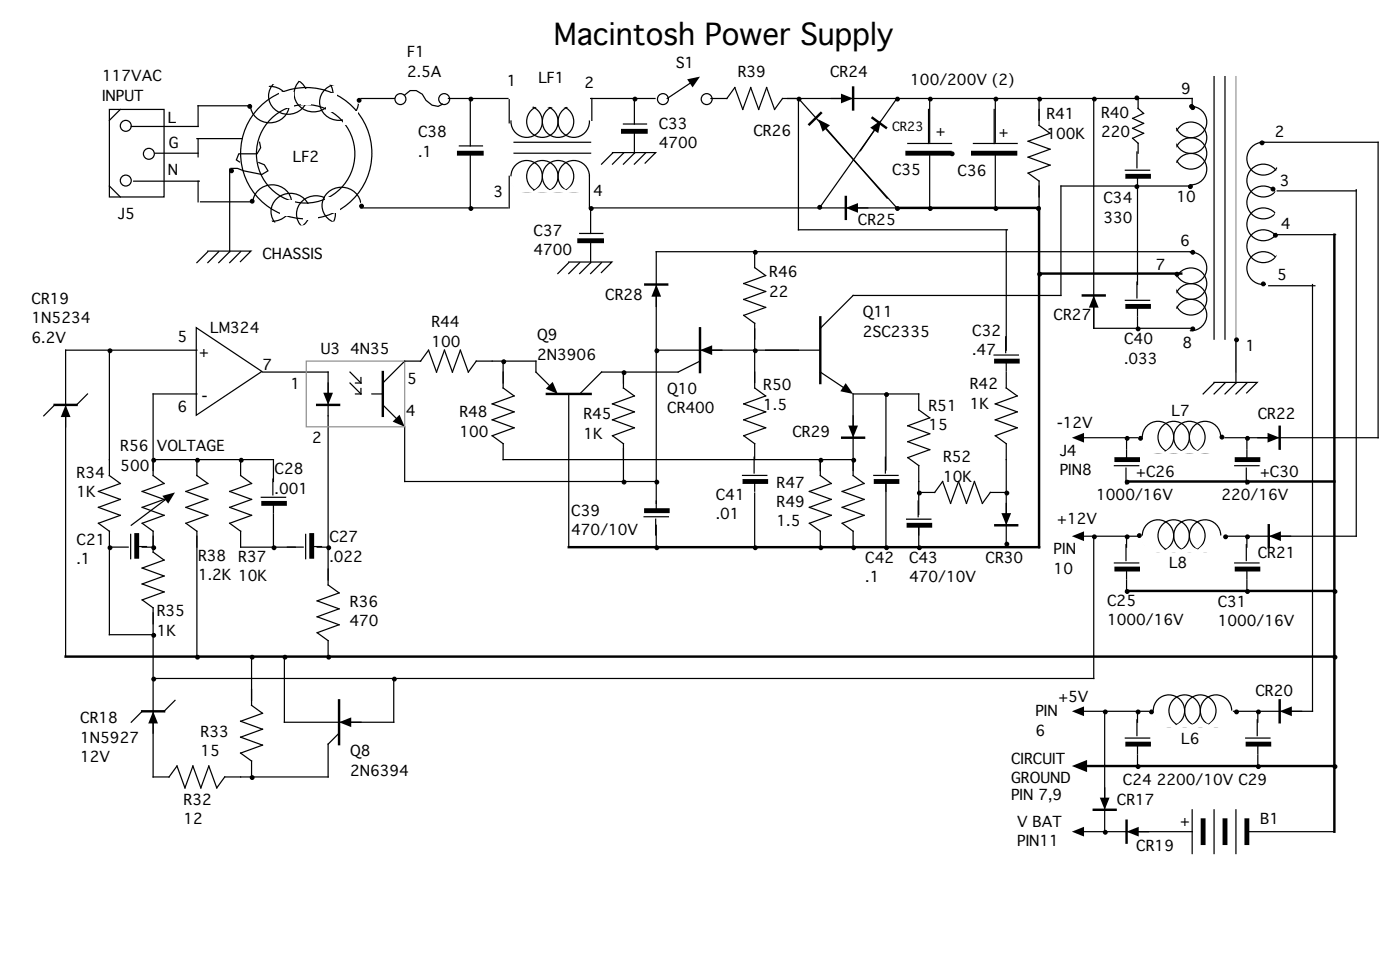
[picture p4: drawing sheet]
<svg xmlns="http://www.w3.org/2000/svg" width="406mm" height="279mm" viewBox="0 0 406 279" stroke-linecap="round" stroke-linejoin="round" font-family="sans-serif">
<path d="M266.7 142.9h4.6l2.3-3.2 2.3 6.3 2.3-6.3 2.4 6.3 2.3-6.3 2.3 6.3 2.3-3.1h4.6" fill="none" stroke="#000" stroke-width=".35"/>
<path d="M31.7 31.7h15.9v25.4h-15.9z" fill-rule="evenodd" fill="#fff" stroke="#000" stroke-width=".35"/>
<path d="M34.9 31.7l-3.2 3.2M31.7 54l3.2 3.1" fill="none" stroke="#000" stroke-width=".35"/>
<g fill="#fff" stroke="#000" stroke-width=".35">
<circle cx="36.5" cy="36.5" r="1.59"/>
<circle cx="36.5" cy="52.4" r="1.59"/>
<circle cx="43.2" cy="44.6" r="1.59"/>
<circle cx="88.9" cy="44.5" r="19.1"/>
<circle cx="88.7" cy="44.6" r="14.3"/>
</g>
<path d="M74.3 26.6a5.6 5.6 0 0 1 6.8-.9 5.6 5.6 0 0 1 2.6 6.3 5.7 5.7 0 0 1-6.6 3.5 5.7 5.7 0 0 1-4.4-6 5.2 5.2 0 0 1 1.6-2.9zM79.6 24.1a5.6 5.6 0 0 1 6.8-.8 5.6 5.6 0 0 1 2.6 6.2 5.7 5.7 0 0 1-6.6 3.5 5.7 5.7 0 0 1-4.4-6 5.2 5.2 0 0 1 1.6-2.9zM87 23.4a5.6 5.6 0 0 1 6.8-.8 5.6 5.6 0 0 1 2.6 6.2 5.7 5.7 0 0 1-6.6 3.5 5.7 5.7 0 0 1-4.4-6 5.2 5.2 0 0 1 1.6-2.9zM94.4 25.9a5.6 5.6 0 0 1 6.8-.9 5.6 5.6 0 0 1 2.6 6.3 5.7 5.7 0 0 1-6.6 3.5 5.7 5.7 0 0 1-4.3-6 5.2 5.2 0 0 1 1.5-2.9z" fill="none" stroke="#000" stroke-width=".35"/>
<path d="M70.7 27l8.9-5 11.6-1.7 12.7 4.9 1.8 6.4-7.5-6.7-11.6-1.4-5.6 1.4-2.5-.7-1.4 2.8-3.2 3.2-3.5 .3-.4 .7z" fill-rule="evenodd" fill="#fff"/>
<path d="M75 55.2a5.6 5.6 0 0 1 6.8-.9 5.6 5.6 0 0 1 2.6 6.3 5.7 5.7 0 0 1-6.6 3.5 5.7 5.7 0 0 1-4.3-6 5.2 5.2 0 0 1 1.5-2.9zM80.3 57.6a5.6 5.6 0 0 1 6.8-.8 5.6 5.6 0 0 1 2.6 6.3 5.7 5.7 0 0 1-6.6 3.4 5.7 5.7 0 0 1-4.4-6 5.2 5.2 0 0 1 1.6-2.9zM87.7 58.3a5.6 5.6 0 0 1 6.8-.8 5.6 5.6 0 0 1 2.6 6.3 5.7 5.7 0 0 1-6.6 3.5 5.7 5.7 0 0 1-4.3-6.1 5.2 5.2 0 0 1 1.5-2.9zM95.1 55.9a5.6 5.6 0 0 1 6.8-.9 5.6 5.6 0 0 1 2.6 6.3 5.7 5.7 0 0 1-6.6 3.5 5.7 5.7 0 0 1-4.3-6 5.2 5.2 0 0 1 1.5-2.9z" fill="none" stroke="#000" stroke-width=".35"/>
<path d="M70.7 57.7l.4 .7 3.5 .3 3.2 3.2 1.4 2.8 2.5-.7 5.6 1.4 11.7-1.4 7.4-6.7-1.8 6.4-12.7 4.9-11.6-1.7-8.9-5z" fill-rule="evenodd" fill="#fff"/>
<path d="M72.7 30.7h-15.2v6h-19.4M38.8 52.6h19.1M45.2 44.4h12.3M57.1 40.2h13.1M57.5 40.2v5.3M57.5 52.6v6M58.2 58.6h15.2" fill="none" stroke="#000" stroke-width=".35"/>
<g fill="#fff">
<path d="M99.7 32.3h4.2v3.9h-4.2z" fill-rule="evenodd"/>
<path d="M94.7 27h3.2v5.3h-3.2z" fill-rule="evenodd"/>
<path d="M87.3 25.9h2.8v4.6h-2.8z" fill-rule="evenodd"/>
<path d="M81 26.6h4.2v4.6h-4.2z" fill-rule="evenodd"/>
<path d="M94.4 57.3h4.2v4.6h-4.2z" fill-rule="evenodd"/>
<path d="M88 59.1h4.3v4.6h-4.3z" fill-rule="evenodd"/>
<path d="M81.3 58h4.2v4.6h-4.2z" fill-rule="evenodd"/>
</g>
<path d="M104.8 28.6h12.7M66.7 49v24l-3.2 3.2M75 47.1l1.7 .7 1.1 1.8-1.8 1-5.3-1-1.7-.7h-2.1M75.3 41.1l.4 1.8-1.1 1.7h-5.3l-.7 1.8 1.1 .7M60.1 72.8h12.7l-3.1 3.2M60.3 73l-3.2 3.2M63.5 73l-3.2 3.2M69.8 73l-3.1 3.2M104.8 60.3h42.7" fill="none" stroke="#000" stroke-width=".35"/>
<circle cx="104.2" cy="29.1" r=".53" fill="#000" stroke="#000" stroke-width=".35"/>
<g fill="#fff" stroke="#000" stroke-width=".35">
<circle cx="116.2" cy="28.8" r="1.59"/>
<circle cx="128.9" cy="28.8" r="1.59"/>
</g>
<g fill="#000" stroke="#000" stroke-width=".35">
<circle cx="72.5" cy="30.9" r=".53"/>
<circle cx="136.7" cy="28.8" r=".53"/>
<circle cx="67.2" cy="49.6" r=".53"/>
<circle cx="73.2" cy="58.4" r=".53"/>
<circle cx="105" cy="59.8" r=".53"/>
<circle cx="136.7" cy="60.5" r=".53"/>
</g>
<path d="M117.3 27.7l1.8-1.4h1.7l1.8 1 1 1.8 1.8 1.4 1.8 .4 1.4-.7M130.2 28.6h17.3M136.5 28.6v13.7M133.4 42.3h6.7M136.5 44.4v15.9" fill="none" stroke="#000" stroke-width=".35"/>
<path d="M133.3 44.4h6.4" fill="none" stroke="#000" stroke-width="1.4"/>
<circle cx="152.9" cy="35.3" r="4.6" fill="#fff" stroke="#000" stroke-width=".35"/>
<g fill="none" stroke="#000" stroke-width=".35">
<circle cx="157.4" cy="35.3" r="4.6"/>
<circle cx="162" cy="35.3" r="4.6"/>
<circle cx="166.5" cy="35.3" r="4.6"/>
</g>
<path d="M150.1 30.2h20.3l1.2 4.8-2.9-.4-4.2-3.7-2.3 1-2.6-1-2.8 1.1-1.9-1.3-4.5 4.2h-3.5z" fill-rule="evenodd" fill="#fff"/>
<g fill="none" stroke="#000" stroke-width=".35">
<path d="M171.5 28.6h18.6M181 36h6.7M184.1 28.6v7.4M184.1 38.1v6.3l-3.1 3.2M149.2 41.3h22.2M149.2 44.4h22.2M177.6 44.3h12.7l-3.2 3.1M177.8 44.4l-3.2 3.2M181 44.4l-3.2 3.2M187.3 44.4l-3.2 3.2M164.9 76h12.7l-3.2 3.2M165.1 76.2l-3.2 3.2"/>
<path d="M168.3 76.2l-3.2 3.2M168.3 67.7h6.7M171.4 60.3v7.4M171.4 69.8v6.4l-3.1 3.2M174.6 76.2l-3.2 3.2"/>
</g>
<path d="M181 38.1h6.3M168.3 69.8h6.3" fill="none" stroke="#000" stroke-width="1.4"/>
<g fill="#000" stroke="#000" stroke-width=".35">
<circle cx="184.3" cy="28.8" r=".53"/>
<circle cx="171.6" cy="60.5" r=".53"/>
</g>
<g fill="#fff" stroke="#000" stroke-width=".35">
<circle cx="205.1" cy="28.8" r="1.59"/>
<circle cx="192.4" cy="28.8" r="1.59"/>
</g>
<g fill="none" stroke="#000" stroke-width=".35">
<path d="M200.4 24.1l-6.7 4.5M206.4 28.6h4.6l2.3-3.2 2.3 6.3 2.3-6.3 2.3 6.3 2.3-6.3 2.3 6.3 2.4-3.1h118.9M231.8 28.6l28.5 31.7M239.7 37.1l17.8 20.4M253.9 37.7l-4.1 6M260.3 28.6l-22.2 31.4M269.5 31.8v9.8M269.9 28.6v12.7M288.6 31.8v9.8M288.9 28.6v12.7M301.6 28.6v7.8l3.2 2.3-6.4 2.3 6.4 2.3-6.4 2.3 6.4 2.3-6.4 2.3 3.2 2.3v7.8M263.5 41.6h12.7"/>
<path d="M269.9 44.4v15.9M282.6 41.6h12.7M288.9 44.4v15.9M171.1 60.3h89.2"/>
</g>
<path d="M199.5 23l3.7-.8-2.2 3.2zM237.5 34.6l3.4 1.8-2.1 1.8zM244.1 27.2l3.5 1.4-3.5 1.4zM252.6 37l3.2-2.1-.9 3.7zM245.5 60.3l3.6-1.4v2.8z" fill="#000"/>
<path d="M238.3 32.8l-3.3 3.3M247.6 25.4v6.3M253.3 34.2l3.9 2.8M245.5 57.1v6.4" fill="none" stroke="#000" stroke-width=".71"/>
<g fill="#000" stroke="#000" stroke-width=".35">
<path d="M269.9 60.3v.7z" fill-rule="evenodd"/>
<circle cx="232" cy="28.8" r=".53"/>
<circle cx="260.5" cy="28.8" r=".53"/>
<circle cx="270.1" cy="28.8" r=".53"/>
<circle cx="289.1" cy="28.8" r=".53"/>
<circle cx="301.8" cy="28.8" r=".53"/>
<circle cx="276.4" cy="44.6" r=".53"/>
<circle cx="237.9" cy="60.1" r=".53"/>
<circle cx="260.5" cy="60.5" r=".53"/>
<circle cx="289.1" cy="60.5" r=".53"/>
</g>
<path d="M263.5 44.4h12.1M282.6 44.4h12" fill="none" stroke="#000" stroke-width="1.4"/>
<circle cx="152.9" cy="51.2" r="4.6" fill="#fff" stroke="#000" stroke-width=".35"/>
<g fill="none" stroke="#000" stroke-width=".35">
<circle cx="157.4" cy="51.2" r="4.6"/>
<circle cx="162" cy="51.2" r="4.6"/>
<circle cx="166.5" cy="51.2" r="4.6"/>
</g>
<path d="M146.9 51.2h3.5l4.5 4.2 1.9-1.3 2.8 1.1 2.6-1 2.3 1 4.2-3.7 2.9-.5-1.2 4.9h-20.3z" fill-rule="evenodd" fill="#fff"/>
<path d="M260.3 60.3h41.3v98.4M165.1 158.7h136.5M288.9 152.4h6.4" fill="none" stroke="#000" stroke-width=".71"/>
<g fill="#000" stroke="#000" stroke-width=".35">
<circle cx="301.4" cy="60.5" r=".53"/>
<circle cx="190.7" cy="158.9" r=".53"/>
<circle cx="247.8" cy="158.9" r=".53"/>
<circle cx="266.9" cy="158.9" r=".53"/>
<circle cx="292.3" cy="157.9" r=".53"/>
<circle cx="292.3" cy="143.1" r=".53"/>
</g>
<path d="M231.8 28.6v38.1h60.7M292.1 66.7v34.9M247.7 85.7h60.3M291.9 97.7v4.6M288.6 103h7M292.1 108v4.6l3.2 2.3-6.4 2.3 6.4 2.3-6.4 2.3 6.4 2.3-6.4 2.3 3.2 2.3v30M292.1 105.1v2.5M238.1 133.4v4.6l3.2 2.3-6.4 2.3 6.4 2.3-6.4 2.3 6.4 2.3-6.4 2.3 3.2 2.3v4.6M247.6 133.4v4.6l3.2 2.3-6.3 2.3 6.3 2.3-6.3 2.3 6.3 2.3-6.3 2.3 3.1 2.3v4.6M266.7 152.4v6.3" fill="none" stroke="#000" stroke-width=".35"/>
<path d="M290.7 148.9h2.8l-1.4 3.5z" fill="#000"/>
<path d="M289.3 104.8h6" fill="none" stroke="#000" stroke-width="1.4"/>
<circle cx="345.7" cy="35.4" r="4.6" fill="#fff" stroke="#000" stroke-width=".35"/>
<g fill="none" stroke="#000" stroke-width=".35">
<circle cx="345.7" cy="40" r="4.6"/>
<circle cx="345.7" cy="44.5" r="4.6"/>
<circle cx="345.7" cy="49.1" r="4.6"/>
</g>
<path d="M340.6 32.6l4.8-3.1v3.4l-4.3 4.6 1.3 1.9-1.1 2.8 1 2.6-1 2.2 3.8 4.2 .4 3-4.9-1.3z" fill-rule="evenodd" fill="#fff"/>
<circle cx="345.7" cy="77.7" r="4.6" fill="#fff" stroke="#000" stroke-width=".35"/>
<g fill="none" stroke="#000" stroke-width=".35">
<circle cx="345.7" cy="86.9" r="4.6"/>
<circle cx="345.7" cy="91.4" r="4.6"/>
<circle cx="345.7" cy="82.3" r="4.6"/>
</g>
<path d="M340.6 74.9l4.8-3.1v3.5l-4.3 4.5 1.3 1.9-1.1 2.8 1 2.6-1 2.3 3.8 4.1 .4 3-4.9-1.2z" fill-rule="evenodd" fill="#fff"/>
<g fill="none" stroke="#000" stroke-width=".35">
<path d="M317.5 28.6v66.6h28.6M330.4 28.6v2.9l1.6 1.4-3.2 1.4 3.2 1.5-3.2 1.4 3.2 1.5-3.2 1.4 1.6 1.5v2.8M346.1 28.6v3.1M352.4 22.2v76.2M355.6 22.2v76.2M326.7 49.4h7M330 44.1v4.6M330.2 51.5v31M346.1 54h-38.1v31.7M219.1 73v4.6l3.1 2.4-6.3 2.3 6.3 2.3-6.3 2.3 6.3 2.3-6.3 2.3 3.2 2.3v4.6M346.1 73h-155.6v74.8M57 95.1l19 12.7-19 12.7z"/>
<path d="M247.6 85.7l-9.5 9.5M326.7 87.1h7M330 81.8v4.6M330.2 89.3v2.4M330.2 92.1v3.1M15.9 117.5l-3.2 3.1M25.4 114.3l-3.2 3.2M31.7 101.6v36.4l3.2 2.3-6.3 2.3 6.3 2.3-6.3 2.3 6.3 2.3-6.3 2.3 3.1 2.3v30h12.7M57.1 101.6h-38.1v88.9M57.1 114.3h-12.7v23.7l3.2 2.3-6.3 2.3 6.3 2.3-6.3 2.3 6.3 2.3-6.3 2.3 3.1 2.3v6.1l3.2 2.3-6.3 2.3 6.3 2.3-6.3 2.3 6.3 2.3-6.3 2.3 3.1 2.4v49M76.2 107.9h19M142.9 104.8h12.7"/>
<path d="M165.1 114.3v44.4M181 108v4.6l3.1 2.3-6.3 2.3 6.3 2.3-6.3 2.3 6.3 2.3-6.3 2.3 3.2 2.3v11M190.5 101.6h47.6M238.1 107.9l6.8 4.5M44.4 133.3h35v6.4M57.1 133.4v4.6l3.2 2.3-6.3 2.3 6.3 2.3-6.3 2.3 6.3 2.3-6.3 2.3 3.1 2.3v36.4M69.8 133.4v4.6l3.2 2.3-6.3 2.3 6.3 2.3-6.3 2.3 6.3 2.3-6.3 2.3 3.1 2.3v4.6h15.9M79.2 139v4.6M95.2 120.6v49.1l3.2 2.3-6.3 2.3 6.3 2.3-6.3 2.4 6.3 2.3-6.3 2.3 3.1 2.3v4.6M117.5 123.8v15.9h73M146.1 133.3h101.5M238.1 133.3v3.2"/>
<path d="M247.6 136.5v-22.2h19.1v4.6l3.2 2.3-6.4 2.3 6.4 2.3-6.4 2.4 6.4 2.3-6.4 2.3 3.2 2.3v14.1M32.6 158.7h4.6M37.9 155v7.1M40 158.6h2.5M41.3 158.7h3.1M48.1 144.9l-10 7.5M75.8 144.3h7.1M79.4 146.4v2.5M79.4 149.2v9.5M83.4 158.7h4.6M88.7 155v7.1M90.8 158.6h2.5"/>
<path d="M92.1 158.7h3.1M187 149.9h7M190.3 150.6v4.6M190.5 152.4v6.3M263.2 150.6h7M266.5 145.3v4.6M266.7 152.8v2.4M44.4 196.8h273.1"/>
<circle cx="366.7" cy="46" r="4.8"/>
<circle cx="366.7" cy="52.4" r="4.8"/>
<circle cx="366.7" cy="58.7" r="4.8"/>
<circle cx="366.7" cy="65.1" r="4.8"/>
<circle cx="366.7" cy="71.4" r="4.8"/>
<circle cx="366.7" cy="77.8" r="4.8"/>
</g>
<path d="M327.4 51.2h6M327.4 88.9h6M39.7 155.4v6M76.6 146h6M90.5 155.4v6M187.7 148.2h6M263.9 152.4h6" fill="none" stroke="#000" stroke-width="1.4"/>
<g fill="#000" stroke="#000" stroke-width=".35">
<circle cx="317.7" cy="28.8" r=".53"/>
<circle cx="330" cy="28.4" r=".53"/>
<circle cx="330" cy="54.2" r=".53"/>
<circle cx="219.3" cy="73.2" r=".53"/>
<circle cx="270.1" cy="60.5" r=".53"/>
<circle cx="301.8" cy="79.6" r=".53"/>
<circle cx="346.3" cy="73.2" r=".53"/>
<circle cx="330.4" cy="95.4" r=".53"/>
<circle cx="346.3" cy="95.4" r=".53"/>
<circle cx="31.9" cy="101.8" r=".53"/>
<circle cx="181.2" cy="108.1" r=".53"/>
<circle cx="190.7" cy="101.8" r=".53"/>
<circle cx="219.3" cy="101.8" r=".53"/>
<circle cx="44.6" cy="133.5" r=".53"/>
<circle cx="57.3" cy="133.5" r=".53"/>
<circle cx="70" cy="133.5" r=".53"/>
<circle cx="181.2" cy="139.9" r=".53"/>
<circle cx="190.7" cy="139.9" r=".53"/>
<circle cx="247.8" cy="133.5" r=".53"/>
<circle cx="31.9" cy="158.9" r=".53"/>
<circle cx="44.6" cy="158.9" r=".53"/>
<circle cx="79.6" cy="158.9" r=".53"/>
<circle cx="95.4" cy="158.9" r=".53"/>
<circle cx="238.3" cy="158.9" r=".53"/>
<circle cx="266.9" cy="143.1" r=".53"/>
<circle cx="44.6" cy="184.3" r=".53"/>
<circle cx="57.3" cy="190.7" r=".53"/>
<circle cx="95.4" cy="190.7" r=".53"/>
</g>
<path d="M190.5 82.5l1.4 3.6h-2.8zM317.5 85.7l1.4 3.6h-2.8zM245.5 111.2l2.1 3.1-3.7-.8zM19 117.5l1.5 3.5h-2.9zM246.2 123.5h2.9l-1.5 3.5zM47.1 143.9l3.7-1-2 3.2z" fill="#000"/>
<path d="M301.6 79.4h41.3M187.3 82.5h6.4M238.1 92.1v19M314.3 85.7h6.4M15.9 117.5h6.3M244.5 127h6.3M19 190.5h368.3" fill="none" stroke="#000" stroke-width=".71"/>
<path d="M367.1 40h6.3v43.4h-6l.4-4.9 2.8-4.2-1.4-3.2 1.4-3.5-1.4-2.9 1-3.1-1.4-3.2 1.4-2.8-1.7-3.6 2.4-3.1-3.8-3.6 .3 .7z" fill-rule="evenodd" fill="#fff"/>
<g fill="none" stroke="#000" stroke-width=".35">
<path d="M365.8 41.3h34.2v85.7h-44.4M370.8 55.4h22.9M393.7 55v100.6M370.8 68.1h16.9M358.8 98.4v12.7l-3.2 3.2M368.3 82.9h13.4M381 82.5v123.9M352.2 110.9h12.7l-3.1 3.2M352.4 111.1l-3.2 3.2M355.6 111.1l-3.2 3.2M361.9 111.1l-3.1 3.2M323.5 135.1h7.1"/>
<path d="M326.9 135.8v4.6M327 130.5v2.5M358.4 135.1h7.1M361.8 135.8v4.6M361.9 127v3.2M361.9 130.5v2.5"/>
</g>
<path d="M387.3 68.1v173.2M327 139.7h60.3M371.5 123.8v6.4" fill="none" stroke="#000" stroke-width=".71"/>
<g fill="#000" stroke="#000" stroke-width=".35">
<circle cx="345.9" cy="30.9" r=".53"/>
<circle cx="346.3" cy="31.2" r=".53"/>
<circle cx="345.5" cy="54.2" r=".53"/>
<circle cx="366.4" cy="41.5" r=".53"/>
<circle cx="369.5" cy="54.9" r=".53"/>
<circle cx="341.7" cy="79.6" r=".53"/>
<circle cx="370.2" cy="68.3" r=".53"/>
<circle cx="359" cy="98.6" r=".53"/>
<circle cx="366.7" cy="82.4" r=".53"/>
</g>
<path d="M358.8 22.2v85.7" fill="none" stroke="#919191" stroke-width=".35"/>
<path d="M367.9 125.6l3.6 1.4-3.6 1.4z" fill="#000"/>
<path d="M324.2 133.3h6M359.1 133.3h6" fill="none" stroke="#000" stroke-width="1.4"/>
<circle cx="336.1" cy="126.8" r="4.6" fill="#fff" stroke="#000" stroke-width=".35"/>
<g fill="none" stroke="#000" stroke-width=".35">
<circle cx="340.7" cy="126.8" r="4.6"/>
<circle cx="345.2" cy="126.8" r="4.6"/>
<circle cx="349.8" cy="126.8" r="4.6"/>
</g>
<path d="M330.2 126.8h3.5l4.5 4.3 1.9-1.3 2.8 1 2.6-.9 2.3 .9 4.1-3.7 3-.4-1.2 4.9h-20.4z" fill-rule="evenodd" fill="#fff"/>
<path d="M314.5 127h15.7M327 127v3.2M314.5 155.6h15.7M317.5 155.6v41.2M326.9 158v4.6M355.6 155.6h38.1M361.8 158v4.6M361.9 155.6v3.1M323.5 163.3h7.1M327 165.5v2.4M358.4 163.3h7.1M361.9 165.5v2.4" fill="none" stroke="#000" stroke-width=".35"/>
<path d="M311.1 127l3.6-1.4v2.8zM311.1 155.6l3.6-1.4v2.8zM368.3 155.6l3.5-1.4v2.8z" fill="#000"/>
<g fill="#000" stroke="#000" stroke-width=".35">
<circle cx="327.2" cy="127.2" r=".53"/>
<circle cx="327.2" cy="139.9" r=".53"/>
<circle cx="331.1" cy="127.2" r=".53"/>
<circle cx="354.7" cy="126.8" r=".53"/>
<circle cx="362.1" cy="139.9" r=".53"/>
<circle cx="362.1" cy="127.2" r=".53"/>
</g>
<path d="M368.3 152.4v6.3M327 171.4h60.3" fill="none" stroke="#000" stroke-width=".71"/>
<path d="M324.2 165.1h6M359.1 165.1h6" fill="none" stroke="#000" stroke-width="1.4"/>
<circle cx="336.1" cy="155.4" r="4.6" fill="#fff" stroke="#000" stroke-width=".35"/>
<g fill="none" stroke="#000" stroke-width=".35">
<circle cx="340.7" cy="155.4" r="4.6"/>
<circle cx="345.2" cy="155.4" r="4.6"/>
<circle cx="349.8" cy="155.4" r="4.6"/>
</g>
<path d="M330.2 155.4h3.5l4.5 4.2 1.9-1.2 2.8 1 2.6-.9 2.3 .9 4.1-3.7 3-.4-1.2 4.9h-20.4z" fill-rule="evenodd" fill="#fff"/>
<path d="M327 155.6v3.1M327 168.3v3.1M361.9 168.3v3.1M326.7 214.1h7M330 208.8v4.6M330.2 216.3v2.4M361.6 214.1h7.1M365 208.8v4.6M365.1 206.4v3.1M365.1 216.3v2.4M374.8 206.4h3" fill="none" stroke="#000" stroke-width=".35"/>
<g fill="#000" stroke="#000" stroke-width=".35">
<circle cx="317.7" cy="155.8" r=".53"/>
<circle cx="327.2" cy="155.8" r=".53"/>
<circle cx="330.7" cy="155.4" r=".53"/>
<circle cx="355.8" cy="155.8" r=".53"/>
<circle cx="362.1" cy="155.8" r=".53"/>
<circle cx="327.2" cy="171.6" r=".53"/>
<circle cx="362.1" cy="171.6" r=".53"/>
</g>
<path d="M371.5 206.4l3.5-1.4v2.8z" fill="#000"/>
<path d="M371.5 203.2v6.3" fill="none" stroke="#000" stroke-width=".71"/>
<path d="M327.4 215.9h6M362.3 215.9h6" fill="none" stroke="#000" stroke-width="1.4"/>
<circle cx="339.3" cy="206.2" r="4.6" fill="#fff" stroke="#000" stroke-width=".35"/>
<g fill="none" stroke="#000" stroke-width=".35">
<circle cx="343.9" cy="206.2" r="4.6"/>
<circle cx="348.4" cy="206.2" r="4.6"/>
<circle cx="353" cy="206.2" r="4.6"/>
</g>
<path d="M333.4 206.2h3.5l4.5 4.2 1.9-1.2 2.8 1 2.6-.9 2.2 .9 4.2-3.7 3-.4-1.2 4.9h-20.4z" fill-rule="evenodd" fill="#fff"/>
<g fill="none" stroke="#000" stroke-width=".35">
<path d="M147.8 28.9v6.7M171.8 28.6v6.3M147.8 51.2v9.1M171.1 51.2v9.1M95.2 107.9v12.7M101.6 107.9l3.2 3.2M101.6 111.1l3.2 3.2M103.2 114.3h1.6M103.2 111.1h1.6M104.8 109.5v1.6M104.8 112.7v1.6M107.9 114.3h3.2"/>
<path d="M111.1 117.5l4 4M117.5 104.8l-6.4 6.3M155.6 107.9l4 4M174.6 107.9l-6.3 6.4M73 190.5v14.1l3.2 2.4-6.4 2.3 6.4 2.3-6.4 2.3 6.4 2.3-6.4 2.3 3.2 2.3v4.6M82.5 190.5v19M114.3 196.8v12.7M41.3 206.4l-3.2 3.1M44.4 209.7v3M50.8 203.2l-3.2 3.2M82.5 209.5h31.8M98.4 212.7l-3.2 3.2v9.5h-30l-2.3 3.2-2.3-6.4-2.3 6.4-2.3-6.4-2.3 6.4-2.3-6.4-2.3 3.2h-4.6"/>
<path d="M314.5 206.4h18.9M330.2 206.4v3.1M330.2 219.1v3.1M358.1 206.4h22.9M365.1 219.1v3.1"/>
</g>
<g fill="#000" stroke="#000" stroke-width=".35">
<circle cx="387.5" cy="171.6" r=".53"/>
<circle cx="44.6" cy="197" r=".53"/>
<circle cx="73.2" cy="190.7" r=".53"/>
<circle cx="82.7" cy="190.7" r=".53"/>
<circle cx="114.5" cy="197" r=".53"/>
<circle cx="387.5" cy="190.7" r=".53"/>
<circle cx="330.4" cy="206.6" r=".53"/>
<circle cx="334.3" cy="206.6" r=".53"/>
<circle cx="359" cy="206.6" r=".53"/>
<circle cx="365.3" cy="206.6" r=".53"/>
<circle cx="73.2" cy="225.6" r=".53"/>
<circle cx="330.4" cy="222.4" r=".53"/>
<circle cx="365.3" cy="222.4" r=".53"/>
</g>
<path d="M93.8 113.9h2.9l-1.5 3.6zM160.4 110.8l1.5 3.5-3.5-1.5zM114 122.3l2-2 1.5 3.5zM44.4 206.4l1.5 3.5h-2.9zM98.4 209.6l3.6-1.5v2.9zM311.1 206.4l3.6-1.4v2.8zM311.1 222.2l4.5-1.7v3.5z" fill="#000"/>
<path d="M92.1 117.5h6.3M111.1 107.9v12.7M158.8 114.3h12.6M41.3 206.4h6.3M98.4 203.2v12.7M315.3 222.2h72" fill="none" stroke="#000" stroke-width=".71"/>
<path d="M88.9 104.8h28.6v19h-28.6z" fill="none" stroke="#919191" stroke-width=".35"/>
<g fill="#fff" stroke="#000" stroke-width=".35">
<path d="M257.2 114.3v22.2z" fill-rule="evenodd"/>
<path d="M257.2 139.7v19z" fill-rule="evenodd"/>
</g>
<path d="M253.6 137.9h7.1M257 132.6v4.6M257.2 140.1v2.4" fill="none" stroke="#000" stroke-width=".35"/>
<path d="M254.4 139.7h6" fill="none" stroke="#000" stroke-width="1.4"/>
<g fill="#000" stroke="#000" stroke-width=".35">
<circle cx="257.4" cy="114.5" r=".53"/>
<circle cx="257.4" cy="158.9" r=".53"/>
</g>
<path d="M219.1 95.2v15.9z" fill-rule="evenodd" fill="#fff" stroke="#000" stroke-width=".35"/>
<path d="M219.1 108v4.6l3.1 2.3-6.3 2.3 6.3 2.3-6.3 2.3 6.3 2.3-6.3 2.3 3.2 2.3v4.6M215.5 137.9h7.1M218.9 132.6v4.6M219.1 140.1v2.4" fill="none" stroke="#000" stroke-width=".35"/>
<path d="M216.3 139.7h6" fill="none" stroke="#000" stroke-width="1.4"/>
<path d="M219.1 142.9v15.8z" fill-rule="evenodd" fill="#fff" stroke="#000" stroke-width=".35"/>
<g fill="#000" stroke="#000" stroke-width=".35">
<circle cx="146.2" cy="105" r=".53"/>
<circle cx="238.3" cy="133.5" r=".53"/>
<circle cx="219.3" cy="158.9" r=".53"/>
<circle cx="320.9" cy="206.6" r=".53"/>
<circle cx="387.5" cy="222.4" r=".53"/>
<circle cx="320.9" cy="241.5" r=".53"/>
</g>
<path d="M117.5 104.8h4.6l2.3-3.2 2.3 6.3 2.3-6.3 2.3 6.3 2.3-6.3 2.3 6.3 2.4-3.1h4.6M146 104.8v7.8l3.2 2.3-6.3 2.3 6.3 2.3-6.3 2.3 6.3 2.3-6.3 2.3 3.1 2.3v4.6M155.6 104.8v3.1M181 107.9v3.2M203.2 104.8l-6.4 3.1h-22.2M206.6 101.6h2.9M320.7 206.4v34.9M346.1 234.9v12.7M352.4 234.9v12.7M358.8 234.9v12.7M314.5 241.3h31.6M361.9 241.3h25.4" fill="none" stroke="#000" stroke-width=".35"/>
<path d="M203.2 101.6l3.5-1.4v2.8zM319.3 231.4h2.8l-1.4 3.5zM311.1 241.3l3.6-1.4v2.8zM327 241.3l3.6-1.4v2.8z" fill="#000"/>
<path d="M203.2 95.2v12.7M317.5 234.9h6.3M327 238.1v6.4" fill="none" stroke="#000" stroke-width=".71"/>
<path d="M349.2 238.1v6.4M355.6 238.1v6.4M361.9 238.1v6.4" fill="none" stroke="#000" stroke-width="1.4"/>
<text font-size="8.5" x="160.8" y="13.1">Macintosh Power Supply</text>
<g font-size="4.2">
<text x="118.2" y="16.6">F1</text>
<text x="29.6" y="23.6">117VAC</text>
<text x="118.2" y="22.2">2.5A</text>
<text x="156.3" y="24">LF1</text>
<text x="196.1" y="19.8">S1</text>
<text x="214.1" y="22.2">R39</text>
<text x="240.9" y="22.2">CR24</text>
<text x="29.6" y="29.3">INPUT</text>
<text x="147.1" y="25">1</text>
<text x="169.7" y="25.4">2</text>
<text x="264.2" y="24.7">100/200V (2)</text>
<text x="342.9" y="27.2">9</text>
<text x="48.7" y="35.6">L</text>
<text x="303.7" y="34.6">R41</text>
<text x="319.6" y="34.2">R40</text>
<text x="121.4" y="39.9">C38</text>
<text x="191.2" y="37.4">C33</text>
<text x="218.7" y="39.5">CR26</text>
<text x="271.6" y="39.5">+</text>
<text x="290" y="39.9">+</text>
<text x="303.7" y="40.2">100K</text>
<text x="319.6" y="39.9">220</text>
<text x="370.1" y="39.9">2</text>
<text x="49" y="43">G</text>
<text x="85" y="46.9">LF2</text>
<text x="121.4" y="45.5">.1</text>
<text x="191.2" y="43">4700</text>
<text x="48.7" y="50.8">N</text>
<text x="258.9" y="50.8">C35</text>
<text x="278" y="51.2">C36</text>
<text x="371.5" y="54">3</text>
<text x="143.2" y="57.2">3</text>
<text x="172.2" y="56.8">4</text>
<text x="320.3" y="58.9">C34</text>
<text x="341.5" y="58.6">10</text>
<text x="34.2" y="63.5">J5</text>
<text x="249.1" y="65.3">CR25</text>
<text x="320.3" y="64.6">330</text>
<text x="154.9" y="68.4">C37</text>
<text x="342.5" y="71.3">6</text>
<text x="371.8" y="66.3">4</text>
<text x="76.2" y="75.1">CHASSIS</text>
<text x="154.9" y="74.1">4700</text>
<text x="223.3" y="80.4">R46</text>
<text x="335.5" y="78.3">7</text>
<text x="370.8" y="81.1">5</text>
<text x="9.2" y="88.2">CR19</text>
<text x="175.7" y="87.1">CR28</text>
<text x="223.3" y="86.1">22</text>
<text x="9.2" y="93.8">1N5234</text>
<text x="125.2" y="94.9">R44</text>
<text x="250.5" y="92.1">Q11</text>
<text x="305.9" y="92.8">CR27</text>
<text x="9.2" y="99.5">6.2V</text>
<text x="51.5" y="99.1">5</text>
<text x="61" y="96.7">LM324</text>
<text x="125.2" y="100.5">100</text>
<text x="155.9" y="98.8">Q9</text>
<text x="250.5" y="97.7">2SC2335</text>
<text x="282.2" y="97.4">C32</text>
<text x="326.3" y="99.8">C40</text>
<text x="343.3" y="100.9">8</text>
<text x="361.6" y="102">1</text>
<text x="57.9" y="103.7">+</text>
<text x="76.2" y="107.2">7</text>
<text x="93.1" y="102.7">U3 4N35</text>
<text x="155.9" y="104.4">2N3906</text>
<text x="282.2" y="103">.47</text>
<text x="326.3" y="105.5">.033</text>
<text x="84.3" y="112.9">1</text>
<text x="118.2" y="111.5">5</text>
<text x="221.5" y="113.2">R50</text>
<text x="281.5" y="112.9">R42</text>
<text x="51.5" y="119.6">6</text>
<text x="58.6" y="116.4">-</text>
<text x="193.7" y="114.3">Q10</text>
<text x="193.7" y="119.9">CR400</text>
<text x="221.5" y="118.9">1.5</text>
<text x="269.5" y="119.2">R51</text>
<text x="281.5" y="118.5">1K</text>
<text x="117.8" y="120.7">4</text>
<text x="133.3" y="121">R48</text>
<text x="169.3" y="121.7">R45</text>
<text x="269.5" y="124.9">15</text>
<text x="306.9" y="124.2">-12V</text>
<text x="340.1" y="120.7">L7</text>
<text x="365.1" y="121.7">CR22</text>
<text x="34.9" y="130.9">R56</text>
<text x="45.5" y="130.9">VOLTAGE</text>
<text x="90.7" y="128.4">2</text>
<text x="133.3" y="126.6">100</text>
<text x="169.3" y="127.4">1K</text>
<text x="230" y="126.6">CR29</text>
<text x="34.9" y="136.5">500</text>
<text x="79.7" y="137.6">C28</text>
<text x="273.8" y="134.1">R52</text>
<text x="307.6" y="132.3">J4</text>
<text x="307.6" y="137.9">PIN8</text>
<text x="22.2" y="138.6">R34</text>
<text x="79.7" y="143.2">.001</text>
<text x="225.4" y="141.5">R47</text>
<text x="273.8" y="139.7">10K</text>
<text x="329.8" y="138.3">+C26</text>
<text x="365.8" y="138.3">+C30</text>
<text x="22.2" y="144.3">1K</text>
<text x="165.8" y="149.6">C39</text>
<text x="207.8" y="145">C41</text>
<text x="225.4" y="147.1">R49</text>
<text x="318.2" y="145">1000/16V</text>
<text x="354.5" y="145">220/16V</text>
<text x="165.8" y="155.2">470/10V</text>
<text x="207.8" y="150.6">.01</text>
<text x="225.4" y="152.8">1.5</text>
<text x="306.9" y="152">+12V</text>
<text x="22.2" y="158">C21</text>
<text x="95.6" y="157.3">C27</text>
<text x="305.9" y="160.9">PIN</text>
<text x="365.1" y="161.9">CR21</text>
<text x="22.2" y="163.7">.1</text>
<text x="57.5" y="162.6">R38</text>
<text x="69.1" y="163">R37</text>
<text x="95.6" y="163">.022</text>
<text x="251.2" y="163.3">C42</text>
<text x="263.9" y="163.3">C43</text>
<text x="286.1" y="163.3">CR30</text>
<text x="305.9" y="166.5">10</text>
<text x="339.4" y="164.7">L8</text>
<text x="57.5" y="168.3">1.2K 10K</text>
<text x="251.2" y="169">.1</text>
<text x="263.9" y="169">470/10V</text>
<text x="45.5" y="178.9">R35</text>
<text x="101.6" y="176">R36</text>
<text x="321.4" y="175.7">C25</text>
<text x="353.5" y="176">C31</text>
<text x="45.5" y="184.5">1K</text>
<text x="101.4" y="181.7">470</text>
<text x="321.4" y="181.3">1000/16V</text>
<text x="353.5" y="181.7">1000/16V</text>
<text x="307.3" y="203.6">+5V</text>
<text x="364.4" y="201.8">CR20</text>
<text x="23.3" y="209.9">CR18</text>
<text x="300.6" y="207.8">PIN</text>
<text x="23.3" y="215.5">1N5927</text>
<text x="58.2" y="213.8">R33</text>
<text x="300.6" y="213.4">6</text>
<text x="342.9" y="215.9">L6</text>
<text x="23.3" y="221.2">12V</text>
<text x="58.2" y="219.4">15</text>
<text x="101.6" y="219.4">Q8</text>
<text x="293.5" y="221.5">CIRCUIT</text>
<text x="101.6" y="225.1">2N6394</text>
<text x="293.5" y="227.2">GROUND</text>
<text x="326" y="227.9">C24 2200/10V C29</text>
<text x="53.3" y="233.5">R32</text>
<text x="293.5" y="232.1">PIN 7,9</text>
<text x="324.2" y="233.5">CR17</text>
<text x="53.3" y="239.2">12</text>
<text x="295.3" y="239.9">V BAT</text>
<text x="342.5" y="239.5">+</text>
<text x="365.8" y="239.2">B1</text>
<text x="295.3" y="245.5">PIN11</text>
<text x="329.8" y="246.9">CR19</text>
</g>
<text font-size="3.5" x="258.9" y="38.1">CR23</text>
</svg>
